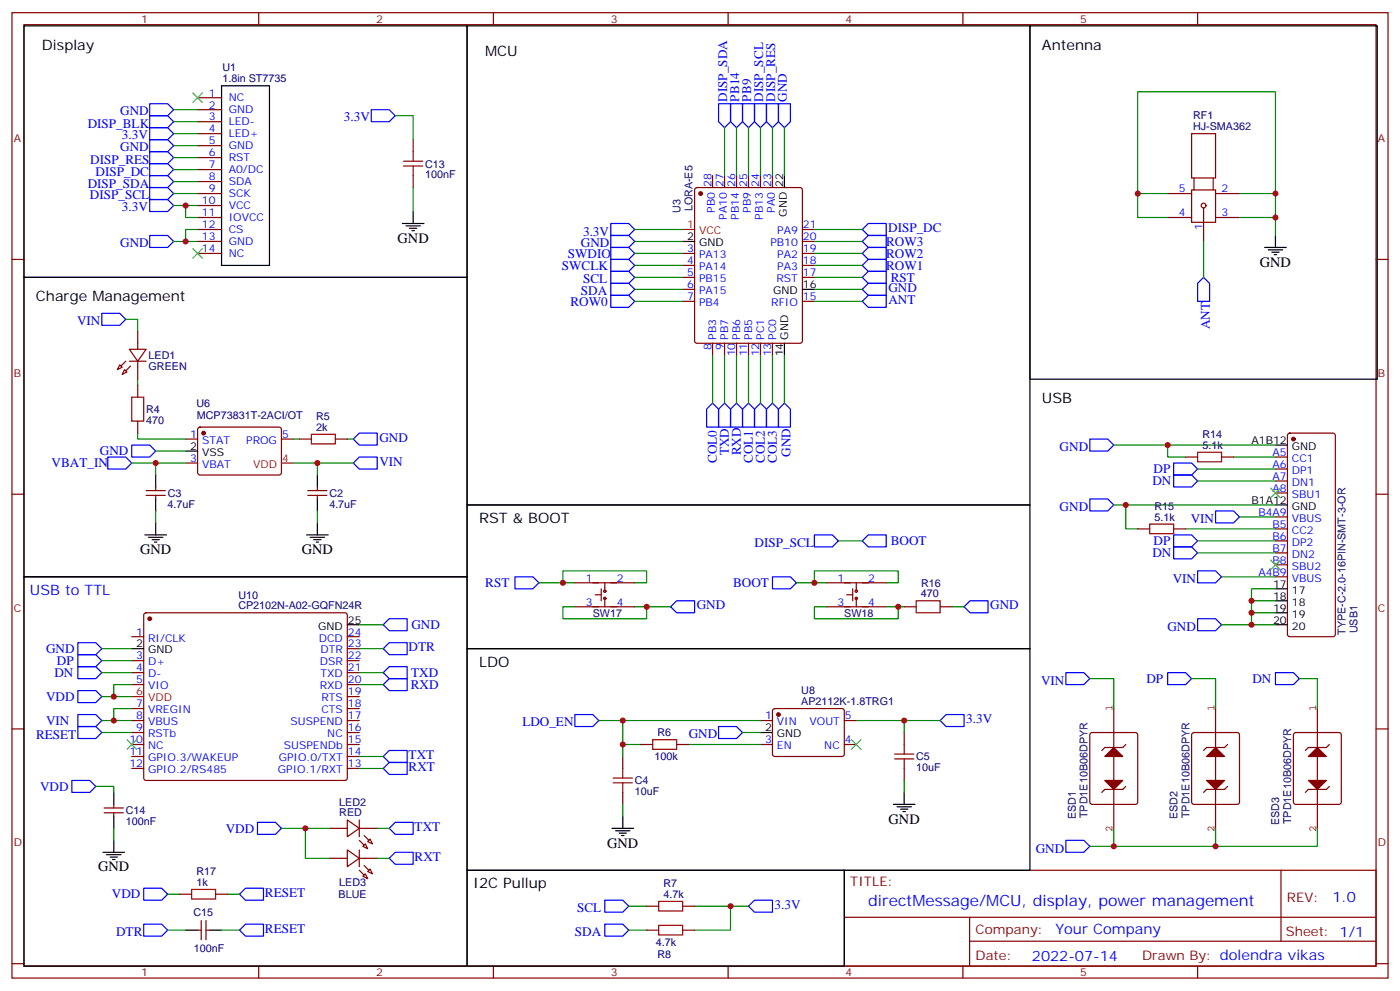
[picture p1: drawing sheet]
<svg xmlns="http://www.w3.org/2000/svg" width="412mm" height="292mm" viewBox="0 0 412 292" stroke-linecap="round" stroke-linejoin="round" font-family="sans-serif">
<g fill="none" stroke="#870000" stroke-width=".35">
<path d="M3.5 3.7h405.4v284.4h-405.4zM7.1 7.3h398.2v277.3h-398.2zM76.2 3.7v3.6M145.3 3.7v3.6M214.5 3.7v3.6M283.6 3.7v3.6M352.8 3.7v3.6M58.2 39.4h7.1M58.2 35.8h7.1M58.2 32.3h7.1M58.2 28.8h7.1M351 39.4h7.1v13h-7.1z"/>
<path d="M58.2 57h7.1M58.2 53.5h7.1M58.2 50h7.1M58.2 46.4h7.1M58.2 42.9h7.1M121.7 41.1v3.6M121.7 51.7v3.5M204.8 55.5l.5-.3h30.4l.5 .3 .2 .5v44.4l-.3 .5-.4 .2h-30.4l-.5-.2-.2-.5v-44.4zM209.9 51.7v3.5M213.4 51.7v3.5M217 51.7v3.5M220.5 51.7v3.5"/>
<path d="M224 51.7v3.5M227.5 51.7v3.5M344 57h7M351 56h7.1v9.5h-7.1zM351.7 52.4v3.6M357.4 52.4v3.6M358.1 57h7M3.5 76.4h3.6M58.2 74.6h7.1M58.2 71.1h7.1M58.2 67.6h7.1M58.2 64.1h7.1"/>
<path d="M58.2 60.5h7.1M201.1 74.6h3.5M201.1 78.2h3.5M236.4 74.6h3.5M236.4 78.2h3.5M236.4 71.1h3.5M236.4 67.6h3.5M344 64.1h7M354.5 61.2v9.9M358.1 64.1h7M405.3 76.4h3.6M40.6 97.6v5.3"/>
<path d="M201.1 81.7h3.5M201.1 85.2h3.5M201.1 88.8h3.5M236.4 81.7h3.5M236.4 88.8h3.5M35.3 107.5l.7 .7-1.4 .7zM36.7 108.9l.7 .7-1.4 .7zM38.1 102.9h4.9l-2.4 3.5zM38.1 106.4h4.9M40.6 106.4v5.3M40.6 113.5v3.5M209.9 101.1v3.5"/>
<path d="M213.4 101.1v3.5M217 101.1v3.5M220.5 101.1v3.5M224 101.1v3.5M227.5 101.1v3.5M40.6 124v3.6M54.7 129.3h3.5M54.7 136.4h3.5M58.4 126l.5-.2 23.6 .1 .4 .6-.1 13-.6 .4-23.6-.1-.4-.6v-12.7zM82.9 129.3h3.5M88.2 129.3h3.5M98.8 129.3h3.5"/>
<path d="M349.2 134.6h3.6M359.8 134.6h3.6M375.7 134.6h3.5M375.7 138.1h3.5M379.5 127.8l.4-.2h12.7l.7 .4v58.8l-.2 .5-.5 .2h-12.7l-.5-.2-.2-.5v-58.5zM3.5 145.6h3.6M43 145.9h5.7M43 144.5h5.7M45.9 143.4v1.1M45.9 145.9v1.1M90.7 145.9h5.6M90.7 144.5h5.6"/>
<path d="M93.5 143.4v1.1M93.5 145.9v1.1M335.1 155.8h3.6M345.7 155.8h3.5M375.7 141.7h3.5M375.7 145.2h3.5M375.7 152.3h3.5M375.7 155.8h3.5M375.7 159.3h3.5M405.3 145.6h3.6M169.3 171.7h17.7M169.3 178.7h17.7"/>
<path d="M175.3 175.2h1.8M177.1 173.4v3.6M178.2 171.7v2.4M178.2 176.2v2.5M243.4 171.7h17.7M243.4 178.7h17.7M249.4 175.2h1.8M251.2 173.4v3.6M252.2 171.7v2.4M252.2 176.2v2.5M266.3 178.7h3.6M276.9 178.7h3.6"/>
<path d="M375.7 162.8h3.5M375.7 166.4h3.5M375.7 169.9h3.5M38.8 187.5h3.5M38.8 194.6h3.5M38.8 198.1h3.5M42.6 180.7l.4-.2h58.6l.5 .2 .2 .5v48l-.2 .5-.5 .2h-58.6l-.5-.3-.2-.4v-48zM102.3 187.5h3.5M102.3 194.6h3.5M102.3 198.1h3.5M102.3 191.1h3.5M3.5 214.7h3.6"/>
<path d="M38.8 212.2h3.5M38.8 219.3h3.5M38.8 201.6h3.5M38.8 208.7h3.5M38.8 215.8h3.5M102.3 212.2h3.5M102.3 219.3h3.5M102.3 201.6h3.5M102.3 208.7h3.5M102.3 215.8h3.5M102.3 205.2h3.5M188.7 219.3h3.6"/>
<path d="M199.3 219.3h3.5M224 212.2h3.5M224 219.3h3.5M227.8 208.9l.4-.2 20.1 .1 .4 .6-.1 13-.6 .4-20-.1-.5-.6v-12.7zM248.7 212.2h3.5M248.7 219.3h3.5M266.3 215.8v3.5M405.3 214.7h3.6M30.7 238h5.6M30.7 239.4h5.6M33.5 236.9v1.1M33.5 239.4v1.1"/>
<path d="M38.8 222.8h3.5M38.8 226.3h3.5M102.3 222.8h3.5M102.3 226.3h3.5M183.4 222.8v3.5M183.4 233.4v3.5M266.3 226.3v3.6M97 244h5.3M97 252.8h5.3M102.3 241.5l3.5 2.5-3.5 2.5zM102.3 250.3l3.5 2.5-3.5 2.5zM105.8 244h5.3"/>
<path d="M105.8 241.5v5M105.8 250.3v5M105.8 252.8h5.3M106.9 249.3l.7-.7 .7 1.4zM106.9 258.1l.7-.7 .7 1.4zM108.3 247.9l.7-.7 .7 1.4zM108.3 256.7l.7-.7 .7 1.4zM248.7 256.3h156.6v28.3h-156.6zM377.3 256.4v20.8M52.9 263.4h3.5M58.2 274h1.1M59.3 271.1v5.7"/>
<path d="M60.7 271.1v5.7M60.7 274h1M63.5 263.4h3.5M190.5 274h3.5M190.5 266.9h3.5M201.1 274h3.5M201.1 266.9h3.5M248.7 270.2h156.5M285.6 277.2h119.6M285.6 270.2v14.1M3.5 283.8h3.6M76.2 284.6v3.5"/>
<path d="M145.3 284.6v3.5M214.5 284.6v3.5M283.6 284.6v3.5M352.8 284.6v3.5M405.3 283.8h3.6"/>
<circle cx="354.5" cy="60.5" r=".71"/>
<circle cx="178.2" cy="174.1" r=".35"/>
<circle cx="178.2" cy="176.2" r=".35"/>
<circle cx="252.2" cy="174.1" r=".35"/>
<circle cx="252.2" cy="176.2" r=".35"/>
</g>
<g fill="#870000" stroke="#870000" stroke-width=".35">
<path d="M37 109.2l1.5-1.4z"/>
<path d="M37 106.4l-1.4 1.4z"/>
<path d="M107.2 246.1l1.5 1.4z"/>
<path d="M105.8 247.5l1.4 1.4z"/>
<path d="M107.2 254.9l1.5 1.4z"/>
<path d="M105.8 256.3l1.4 1.4z"/>
<circle cx="206.4" cy="57" r=".53"/>
<circle cx="60" cy="127.6" r=".53"/>
<circle cx="229.3" cy="210.5" r=".53"/>
<circle cx="381" cy="129.3" r=".53"/>
<circle cx="44.1" cy="182.2" r=".53"/>
</g>
<path d="M201.1 67.6h3.5M82.9 136.4h3.5M38.8 205.2h3.5" fill="none" stroke="#f00" stroke-width=".35"/>
<g fill="none" stroke="#000" stroke-width=".35">
<path d="M7.1 7.6h130.5v74.1h-130.5zM137.6 7.6h165.8v141.1h-165.8zM303.4 7.6h102.3v104.1h-102.3zM65.3 25.3h14.1v52.9h-14.1zM231.1 51.7v3.5M118.5 65.8h6.4M119.6 66.5h4.2M120.6 67.2h2.2M121.4 67.9h.7M121.7 62.3v3.5M201.1 71.1h3.5M372.5 72.9h6.4"/>
<path d="M373.6 73.6h4.2M374.6 74.3h2.2M375.4 75h.7M375.7 69.4v3.5M7.1 81.7h130.5v88.2h-130.5zM236.4 85.2h3.5M231.1 101.1v3.5M45.9 139.9v3.5M54.7 132.9h3.5M93.5 139.9v3.5M375.7 131.1h3.5M42.7 157.6h6.3"/>
<path d="M43.7 158.3h4.3M44.8 159h2.1M45.5 159.7h.7M45.9 147v3.5M45.9 154v3.6M90.3 157.6h6.4M91.4 158.3h4.2M92.4 159h2.1M93.1 159.7h.7M93.5 147v3.5M93.5 154v3.6M137.6 148.7h165.8v42.4h-165.8z"/>
<path d="M375.7 148.7h3.5M7.1 169.9h130.5v114.7h-130.5zM375.7 173.4h3.5M375.7 177h3.5M38.8 191.1h3.5M102.3 184h3.5M137.6 191.1h165.8v65.2h-165.8zM375.7 180.5h3.5M375.7 184h3.5M224 215.8h3.5M33.5 233.4v3.5M263.2 236.9h6.3"/>
<path d="M264.2 237.6h4.3M265.3 238.3h2.1M266 239h.7M266.3 233.4v3.5M30.3 251h6.4M31.4 251.7h4.2M32.5 252.4h2.1M33.2 253.2h.7M33.5 240.5v3.5M33.5 247.5v3.5M137.6 256.3h111.1v28.3h-111.1zM180.3 244h6.3"/>
<path d="M181.3 244.7h4.3M182.4 245.4h2.1M183.1 246.1h.7M183.4 240.5v3.5M54.7 274h3.5M61.7 274h3.6"/>
</g>
<g fill="none" stroke="#00f" stroke-width=".35">
<path d="M44.1 30.6h5.3l1.8 1.7-1.8 1.8h-5.3zM44.1 37.6h5.3l1.8 1.8-1.8 1.7h-5.3zM44.1 34.1h5.3l1.8 1.7-1.8 1.8h-5.3zM109.4 32.3h5.3l1.7 1.8-1.7 1.7h-5.3zM211.7 30.6h3.5v5.2l-1.8 1.8-1.7-1.8zM215.2 30.6h3.5v5.2l-1.7 1.8-1.8-1.8zM218.7 30.6h3.5v5.2l-1.7 1.8-1.8-1.8zM222.2 30.6h3.6v5.2l-1.8 1.8-1.8-1.8zM225.8 30.6h3.5v5.2l-1.8 1.8-1.7-1.8zM229.3 30.6h3.5v5.2l-1.7 1.8-1.8-1.8zM44.1 41.1h5.3l1.8 1.8-1.8 1.8h-5.3zM44.1 58.8h5.3l1.8 1.7-1.8 1.8h-5.3z"/>
<path d="M44.1 51.7h5.3l1.8 1.8-1.8 1.7h-5.3zM44.1 55.2h5.3l1.8 1.8-1.8 1.8h-5.3zM44.1 48.2h5.3l1.8 1.8-1.8 1.7h-5.3zM44.1 44.7h5.3l1.8 1.7-1.8 1.8h-5.3zM44.1 69.4h5.3l1.8 1.7-1.8 1.8h-5.3zM179.9 69.4h5.3l1.8 1.7-1.8 1.8h-5.3zM179.9 65.8h5.3l1.8 1.8-1.8 1.8h-5.3zM179.9 79.9h5.3l1.8 1.8-1.8 1.8h-5.3zM179.9 72.9h5.3l1.8 1.7-1.8 1.8h-5.3zM179.9 76.4h5.3l1.8 1.8-1.8 1.7h-5.3zM254 67.6l1.8-1.8h5.3v3.6h-5.3zM254 78.2l1.8-1.8h5.3v3.5h-5.3z"/>
<path d="M254 74.6l1.8-1.7h5.3v3.5h-5.3zM254 71.1l1.8-1.7h5.3v3.5h-5.3zM30 92.3h5.3l1.7 1.8-1.7 1.7h-5.3zM179.9 83.5h5.3l1.8 1.7-1.8 1.8h-5.3zM179.9 87h5.3l1.8 1.8-1.8 1.7h-5.3zM254 88.8l1.8-1.8h5.3v3.5h-5.3zM254 85.2l1.8-1.7h5.3v3.5h-5.3zM254 81.7l1.8-1.8h5.3v3.6h-5.3zM354.5 81.7l1.8 1.8v5.3h-3.5v-5.3zM209.9 118.7l1.8 1.8v5.3h-3.6v-5.3zM213.4 118.7l1.8 1.8v5.3h-3.5v-5.3zM217 118.7l1.7 1.8v5.3h-3.5v-5.3z"/>
<path d="M220.5 118.7l1.7 1.8v5.3h-3.5v-5.3zM224 118.7l1.8 1.8v5.3h-3.6v-5.3zM227.5 118.7l1.8 1.8v5.3h-3.5v-5.3zM231.1 118.7l1.7 1.8v5.3h-3.5v-5.3zM31.7 134.6h5.3l1.8 1.8-1.8 1.7h-5.3zM38.8 131.1h5.3l1.8 1.8-1.8 1.7h-5.3zM104.1 136.4l1.7-1.8h5.3v3.5h-5.3zM104.1 129.3l1.7-1.7h5.3v3.5h-5.3zM321 129.3h5.3l1.8 1.8-1.8 1.8h-5.3zM345.7 136.4h5.3l1.8 1.7-1.8 1.8h-5.3zM345.7 139.9h5.3l1.8 1.8-1.8 1.7h-5.3zM239.9 157.6h5.3l1.7 1.7-1.7 1.8h-5.3z"/>
<path d="M254 159.3l1.8-1.7h5.3v3.5h-5.3zM321 147h5.3l1.8 1.7-1.8 1.8h-5.3zM345.7 157.6h5.3l1.8 1.7-1.8 1.8h-5.3zM358.1 150.5h5.3l1.7 1.8-1.7 1.7h-5.3zM151.7 169.9h5.3l1.7 1.8-1.7 1.7h-5.3zM197.6 178.7l1.7-1.7h5.3v3.5h-5.3zM227.5 169.9h5.3l1.8 1.8-1.8 1.7h-5.3zM284 178.7l1.8-1.7h5.2v3.5h-5.2zM345.7 161.1h5.3l1.8 1.7-1.8 1.8h-5.3zM352.8 168.1h5.3l1.7 1.8-1.7 1.8h-5.3zM22.9 192.8h5.3l1.8 1.8-1.8 1.8h-5.3zM22.9 196.4h5.3l1.8 1.7-1.8 1.8h-5.3z"/>
<path d="M22.9 189.3h5.3l1.8 1.8-1.8 1.7h-5.3zM112.9 198.1l1.8-1.7h5.2v3.5h-5.2zM112.9 184l1.8-1.8h5.2v3.6h-5.2zM112.9 191.1l1.8-1.8h5.2v3.5h-5.2zM314 198.1h5.3l1.7 1.8-1.7 1.7h-5.3zM344 198.1h5.2l1.8 1.8-1.8 1.7h-5.2zM352.8 182.2h5.3l1.7 1.8-1.7 1.8h-5.3zM375.7 198.1h5.3l1.8 1.8-1.8 1.7h-5.3zM22.9 203.4h5.3l1.8 1.8-1.8 1.7h-5.3zM22.9 210.5h5.3l1.8 1.7-1.8 1.8h-5.3zM22.9 214h5.3l1.8 1.8-1.8 1.7h-5.3zM112.9 201.6l1.8-1.7h5.2v3.5h-5.2z"/>
<path d="M169.3 210.5h5.3l1.8 1.7-1.8 1.8h-5.3zM211.7 214h5.3l1.7 1.8-1.7 1.7h-5.3zM278.7 210.5h5.3v3.5h-5.3l-1.8-1.8zM21.2 229.9h5.3l1.7 1.7-1.7 1.8h-5.3zM112.9 222.8l1.8-1.7h5.2v3.5h-5.2zM112.9 226.3l1.8-1.7h5.2v3.5h-5.2zM75.8 242.2h5.3l1.8 1.8-1.8 1.7h-5.3zM114.7 252.8l1.7-1.8h5.3v3.6h-5.3zM114.7 244l1.7-1.8h5.3v3.5h-5.3zM314 247.5h5.3l1.7 1.8-1.7 1.7h-5.3zM42.3 261.6h5.3l1.8 1.8-1.8 1.7h-5.3zM42.3 272.2h5.3l1.8 1.8-1.8 1.7h-5.3z"/>
<path d="M70.6 263.4l1.7-1.8h5.3v3.5h-5.3zM70.6 274l1.7-1.8h5.3v3.5h-5.3zM178.2 272.2h5.2l1.8 1.8-1.8 1.7h-5.2zM178.2 265.1h5.2l1.8 1.8-1.8 1.8h-5.2zM220.5 266.9l1.7-1.8h5.3v3.6h-5.3z"/>
</g>
<g fill="none" stroke="#008700" stroke-width=".35">
<path d="M51.2 32.3h7M51.2 39.4h7M51.2 35.8h7M116.4 34.1h5.3v7M213.4 37.6v14.1M217 37.6v14.1M220.5 37.6v14.1M224 37.6v14.1M227.5 37.6v14.1M231.1 37.6v14.1M51.2 42.9h7M51.2 57h7"/>
<path d="M51.2 53.5h7M51.2 50h7M51.2 46.4h7M121.7 55.2v7.1M335.1 57v-30h40.6v30M344 57h-8.9v7.1h8.9M365.1 57h10.6v7.1h-10.6M51.2 71.1h7M51.2 60.5h7M54.7 60.5v3.6h3.5M58.2 67.6h-3.5v3.5M187 71.1h14.1"/>
<path d="M187 67.6h14.1M187 74.6h14.1M187 78.2h14.1M239.9 71.1h14.1M239.9 67.6h14.1M239.9 74.6h14.1M239.9 78.2h14.1M354.5 71.1v10.6M375.7 64.1v5.3M37 94.1h3.6v3.5M187 88.8h14.1M187 85.2h14.1"/>
<path d="M187 81.7h14.1M239.9 88.8h14.1M239.9 85.2h14.1M239.9 81.7h14.1M40.6 111.7v1.8M209.9 104.6v14.1M213.4 104.6v14.1M217 104.6v14.1M220.5 104.6v14.1M224 104.6v14.1M227.5 104.6v14.1M231.1 104.6v14.1"/>
<path d="M38.8 136.4h15.9M40.6 127.6v1.7h14.1M45.9 132.9h8.8M45.9 136.4v3.5M86.4 136.4h17.7M86.4 129.3h1.8M93.5 136.4v3.5M102.3 129.3h1.8M328.1 131.1h47.6M344 131.1v3.5h5.2M352.8 138.1h22.9M363.4 134.6h12.3"/>
<path d="M45.9 150.5v3.5M93.5 150.5v3.5M246.9 159.3h7.1M328.1 148.7h47.6M331.6 148.7v7.1h3.5M349.2 155.8h26.5M352.8 141.7h22.9M352.8 159.3h22.9M365.1 152.3h10.6M158.7 171.7h10.6M165.8 171.7v-3.6h24.7v3.6h-3.5M169.3 178.7h-3.5v3.5h24.7v-3.5"/>
<path d="M187 178.7h10.6M234.6 171.7h8.8M239.9 171.7v-3.6h24.7v3.6h-3.5M243.4 178.7h-3.5v3.5h24.7v-3.5M261.1 178.7h5.2M280.5 178.7h3.5M352.8 162.8h22.9M359.8 169.9h15.9M368.7 177v3.5h7M375.7 173.4h-7v3.6h7M30 191.1h8.8M30 194.6h8.8"/>
<path d="M30 198.1h8.8M105.8 184h7.1M105.8 191.1h7.1M105.8 198.1h7.1M321 199.9h7.1v8.8M351 199.9h7.1v8.8M359.8 184h15.9M368.7 180.5v3.5M382.8 199.9h5.3v8.8M30 215.8h8.8M30 212.2h8.8M30 205.2h8.8"/>
<path d="M38.8 201.6h-5.3v3.6M38.8 208.7h-5.3v3.5M105.8 201.6h7.1M176.4 212.2h7M183.4 219.3h5.3M202.8 219.3h21.2M218.7 215.8h5.3M224 212.2h-40.6v10.6M252.2 212.2h24.7M266.3 212.2v3.6M28.2 231.6h5.3v1.8M105.8 222.8h7.1"/>
<path d="M105.8 226.3h7.1M183.4 236.9v3.6M266.3 229.9v3.5M33.5 244v3.5M82.9 244h14.1M90 244v8.8h7M111.1 244h3.6M111.1 252.8h3.6M328.1 244v5.3h-7.1M358.1 244v5.3h-30M388.1 244v5.3h-30M49.4 274h5.3"/>
<path d="M49.4 263.4h3.5M65.3 274h5.3M67 263.4h3.6M185.2 266.9h5.3M185.2 274h5.3M204.6 266.9h15.9M215.2 266.9v7.1h-10.6"/>
</g>
<g fill="none" stroke="#a10000" stroke-width=".35">
<path d="M118.9 48.9h5.6M118.9 47.5h5.6M121.7 44.7v2.8M121.7 48.9v2.8M38.8 117h3.5v7h-3.5zM91.7 127.9h7.1v2.8h-7.1zM352.8 133.2h7v2.8h-7zM338.7 154.4h7v2.8h-7zM269.9 177h7v3.5h-7zM192.3 217.9h7v2.8h-7zM266.3 219.3v2.8M180.6 230.6h5.7"/>
<path d="M180.6 229.2h5.7M183.4 226.3v2.9M183.4 230.6v2.8M263.5 223.5h5.7M263.5 222.1h5.7M266.3 223.5v2.8M56.4 262h7.1v2.8h-7.1zM194 265.5h7.1v2.8h-7.1zM194 272.6h7.1v2.8h-7.1z"/>
</g>
<path d="M56.8 27.4l2.8 2.8M59.6 27.4l-2.8 2.8M56.8 73.2l2.8 2.9M59.6 73.2l-2.8 2.9M374.3 143.8l2.8 2.8M377.1 143.8l-2.8 2.8M374.3 165l2.8 2.8M377.1 165l-2.8 2.8M37.4 217.9l2.8 2.8M40.2 217.9l-2.8 2.8M250.8 217.9l2.8 2.8M253.6 217.9l-2.8 2.8" fill="none" stroke="#3c3" stroke-width=".35"/>
<g fill="none" stroke="#850000" stroke-width=".35">
<path d="M321.3 216l.4-.2h12.7l.7 .4v20l-.4 .7h-13l-.6-.4-.1-20zM328.1 208.7v11.5M331.6 219.3l-.9 .9h-5.3l-.8 .9M351.2 216l.5-.2h12.7l.7 .4v20l-.4 .7h-13l-.6-.4-.1-20zM358.1 208.7v11.5M361.6 219.3l-.9 .9h-5.3l-.9 .9M381.2 216l.5-.2h12.7l.7 .4v20l-.5 .7h-12.9l-.6-.4-.1-20zM388.1 208.7v11.5M391.6 219.3l-.9 .9h-5.3l-.9 .9M328.1 222.8v7.1M328.1 232.5v11.5M331.6 231.6l-.9 .9h-5.3l-.8 .9"/>
<path d="M358.1 222.8v7.1M358.1 232.5v11.5M361.6 231.6l-.9 .9h-5.3l-.9 .9M388.1 222.8v7.1M388.1 232.5v11.5M391.6 231.6l-.9 .9h-5.3l-.9 .9"/>
</g>
<g fill="#850000" stroke="#850000" stroke-width=".35">
<path d="M328.1 220.2l2.6 2.6h-5.3z"/>
<path d="M325.4 229.9h5.3l-2.6 2.6z"/>
<path d="M358.1 220.2l2.6 2.6h-5.3z"/>
<path d="M355.4 229.9h5.3l-2.6 2.6z"/>
<path d="M385.4 222.8l2.7-2.6 2.6 2.6z"/>
<path d="M385.4 229.9h5.3l-2.6 2.6z"/>
</g>
<g fill="#c00">
<circle cx="93.5" cy="136.4" r=".88"/>
<circle cx="45.9" cy="136.4" r=".88"/>
<circle cx="266.3" cy="212.2" r=".88"/>
<circle cx="183.4" cy="212.2" r=".88"/>
<circle cx="183.4" cy="219.3" r=".88"/>
<circle cx="335.1" cy="57" r=".88"/>
<circle cx="375.7" cy="57" r=".88"/>
<circle cx="375.7" cy="64.1" r=".88"/>
<circle cx="215.2" cy="266.9" r=".88"/>
<circle cx="368.7" cy="177" r=".88"/>
<circle cx="368.7" cy="184" r=".88"/>
<circle cx="368.7" cy="180.5" r=".88"/>
<circle cx="344" cy="131.1" r=".88"/>
<circle cx="331.6" cy="148.7" r=".88"/>
<circle cx="165.8" cy="171.7" r=".88"/>
<circle cx="190.5" cy="178.7" r=".88"/>
<circle cx="239.9" cy="171.7" r=".88"/>
<circle cx="264.6" cy="178.7" r=".88"/>
<circle cx="33.5" cy="205.2" r=".88"/>
<circle cx="33.5" cy="212.2" r=".88"/>
<circle cx="90" cy="244" r=".88"/>
<circle cx="54.7" cy="60.5" r=".88"/>
<circle cx="54.7" cy="71.1" r=".88"/>
<circle cx="328.1" cy="249.3" r=".88"/>
<circle cx="358.1" cy="249.3" r=".88"/>
</g>
<text font-size="4.6" fill="#00f" x="255.8" y="266.9">directMessage/MCU, display, power management</text>
<g font-size="4.2">
<text x="12.3" y="14.7">Display</text>
<text x="142.9" y="16.4">MCU</text>
<text x="306.9" y="14.7">Antenna</text>
<text x="117.1" y="71.5">GND</text>
<text x="371.1" y="78.5">GND</text>
<text x="10.6" y="88.8">Charge Management</text>
<text x="306.9" y="118.7">USB</text>
<text x="141.1" y="154">RST &amp; BOOT</text>
<text x="41.3" y="163.2">GND</text>
<text x="88.9" y="163.2">GND</text>
<text x="141.1" y="196.4">LDO</text>
<text x="261.8" y="242.6">GND</text>
<text x="178.9" y="249.6">GND</text>
<text x="28.9" y="256.7">GND</text>
<text x="139.3" y="261.6">I2C Pullup</text>
</g>
<g font-size="4.2" fill="#00f">
<text x="8.8" y="175.2">USB to TTL</text>
<text x="392.5" y="265.6">1.0</text>
<text x="310.9" y="275.2">Your Company</text>
<text x="304" y="283">2022-07-14</text>
</g>
<g font-size="3.9" fill="#00f">
<text x="214.2" y="30" transform="rotate(-90 214.2 30)">DISP_SDA</text>
<text x="217.7" y="29.9" transform="rotate(-90 217.7 29.9)">PB14</text>
<text x="221.2" y="29.9" transform="rotate(-90 221.2 29.9)">PB9</text>
<text x="224.8" y="30" transform="rotate(-90 224.8 30)">DISP_SCL</text>
<text x="228.3" y="30" transform="rotate(-90 228.3 30)">DISP_RES</text>
<text x="231.8" y="29.9" transform="rotate(-90 231.8 29.9)">GND</text>
<text x="35.4" y="34">GND</text>
<text x="101.3" y="35.8">3.3V</text>
<text x="25.8" y="37.6">DISP_BLK</text>
<text x="35.9" y="41.1">3.3V</text>
<text x="35.4" y="44.6">GND</text>
<text x="26.6" y="48.2">DISP_RES</text>
<text x="28.1" y="51.8">DISP_DC</text>
<text x="25.8" y="55.2">DISP_SDA</text>
<text x="26.5" y="58.8">DISP_SCL</text>
<text x="35.9" y="62.2">3.3V</text>
<text x="171.8" y="69.4">3.3V</text>
<text x="261.6" y="68.4">DISP_DC</text>
<text x="35.4" y="72.8">GND</text>
<text x="167.3" y="75.9">SWDIO</text>
<text x="171.1" y="72.9">GND</text>
<text x="261" y="75.9">ROW2</text>
<text x="261" y="72.4">ROW3</text>
<text x="165.5" y="79.4">SWCLK</text>
<text x="171.8" y="83.5">SCL</text>
<text x="261" y="79.4">ROW1</text>
<text x="262.4" y="83">RST</text>
<text x="171.1" y="87">SDA</text>
<text x="261.7" y="89.5">ANT</text>
<text x="261.7" y="86">GND</text>
<text x="22.7" y="95.8">VIN</text>
<text x="168" y="90">ROW0</text>
<text x="356.4" y="97" transform="rotate(-90 356.4 97)">ANT</text>
<text x="111.8" y="130.1">GND</text>
<text x="15.2" y="137.7">VBAT_IN</text>
<text x="29.4" y="134.1">GND</text>
<text x="111.8" y="137.1">VIN</text>
<text x="211.2" y="136.4" transform="rotate(-90 211.2 136.4)">COL0</text>
<text x="214.7" y="134" transform="rotate(-90 214.7 134)">TXD</text>
<text x="218.2" y="134.1" transform="rotate(-90 218.2 134.1)">RXD</text>
<text x="221.7" y="136.4" transform="rotate(-90 221.7 136.4)">COL1</text>
<text x="225.3" y="136.4" transform="rotate(-90 225.3 136.4)">COL2</text>
<text x="228.8" y="136.4" transform="rotate(-90 228.8 136.4)">COL3</text>
<text x="232.8" y="134.6" transform="rotate(-90 232.8 134.6)">GND</text>
<text x="312.1" y="133">GND</text>
<text x="339.5" y="142.9">DN</text>
<text x="339.8" y="139.4">DP</text>
<text x="312.1" y="150.6">GND</text>
<text x="350.8" y="154">VIN</text>
<text x="222.3" y="161.1">DISP_SCL</text>
<text x="262.4" y="160.6">BOOT</text>
<text x="339.8" y="160.6">DP</text>
<text x="339.5" y="164.1">DN</text>
<text x="143" y="172.9">RST</text>
<text x="215.9" y="172.9">BOOT</text>
<text x="345.5" y="171.7">VIN</text>
<text x="205.2" y="179.5">GND</text>
<text x="291.7" y="179.5">GND</text>
<text x="121.2" y="185.3">GND</text>
<text x="343.9" y="185.9">GND</text>
<text x="120.4" y="191.8">DTR</text>
<text x="13.6" y="192.3">GND</text>
<text x="16.7" y="195.9">DP</text>
<text x="16" y="199.4">DN</text>
<text x="121" y="203">RXD</text>
<text x="121.1" y="199.5">TXD</text>
<text x="306.7" y="201.6">VIN</text>
<text x="337.7" y="201.2">DP</text>
<text x="368.9" y="201.2">DN</text>
<text x="13.6" y="206.4">VDD</text>
<text x="13.6" y="213.5">VIN</text>
<text x="153.9" y="214">LDO_EN</text>
<text x="284.6" y="213">3.3V</text>
<text x="10.6" y="217.5">RESET</text>
<text x="202.9" y="217.5">GND</text>
<text x="120.4" y="223.6">TXT</text>
<text x="120.4" y="227.1">RXT</text>
<text x="11.8" y="232.9">VDD</text>
<text x="66.5" y="245.2">VDD</text>
<text x="122.1" y="244.8">TXT</text>
<text x="305.1" y="251.1">GND</text>
<text x="122.1" y="253.6">RXT</text>
<text x="33" y="264.6">VDD</text>
<text x="78" y="264.2">RESET</text>
<text x="170" y="268.7">SCL</text>
<text x="228.2" y="267.7">3.3V</text>
<text x="34.2" y="275.7">DTR</text>
<text x="78" y="274.8">RESET</text>
<text x="169.4" y="275.7">SDA</text>
</g>
<g font-size="3.9" fill="#800">
<text x="250.5" y="260.9">TITLE:</text>
<text x="379.1" y="265.6">REV:</text>
<text x="287.4" y="275.1">Company:</text>
<text x="378.7" y="275.7">Sheet: 1/1</text>
<text x="287.4" y="282.8">Date:</text>
<text x="336.4" y="282.9">Drawn By: dolendra vikas</text>
</g>
<g font-size="3.2" fill="#800">
<text x="41.6" y="6.7">1</text>
<text x="110.8" y="6.7">2</text>
<text x="179.9" y="6.7">3</text>
<text x="249.1" y="6.7">4</text>
<text x="318.2" y="6.7">5</text>
<text x="4.1" y="41.8">A</text>
<text x="405.9" y="41.8">A</text>
<text x="4.1" y="111">B</text>
<text x="405.9" y="111">B</text>
<text x="4.1" y="180.1">C</text>
<text x="405.9" y="180.1">C</text>
<text x="4.1" y="249.3">D</text>
<text x="405.9" y="249.3">D</text>
<text x="41.6" y="287.5">1</text>
<text x="110.8" y="287.5">2</text>
<text x="179.9" y="287.5">3</text>
<text x="249.1" y="287.5">4</text>
<text x="318.2" y="287.5">5</text>
</g>
<g font-size="3.2" fill="#000080">
<text x="65.5" y="21">U1</text>
<text x="65.5" y="24.2">1.8in ST7735</text>
<text x="351.4" y="35.1">RF1</text>
<text x="351.4" y="38.3">HJ-SMA362</text>
<text x="125.2" y="52.5">100nF</text>
<text x="125.2" y="49.5">C13</text>
<text x="200.4" y="62.6" transform="rotate(-90 200.4 62.6)">U3</text>
<text x="204" y="62.3" transform="rotate(-90 204 62.3)">LORA-E5</text>
<text x="43.7" y="105.8">LED1</text>
<text x="43.7" y="109">GREEN</text>
<text x="57.9" y="119.9">U6</text>
<text x="43" y="124.8">470</text>
<text x="43" y="121.7">R4</text>
<text x="58" y="123.4">MCP73831T-2ACI/OT</text>
<text x="93.1" y="123.7">R5</text>
<text x="93.1" y="126.9">2k</text>
<text x="354.2" y="129">R14</text>
<text x="354.2" y="132.2">5.1k</text>
<text x="49.4" y="149.5">4.7uF</text>
<text x="49.4" y="146.3">C3</text>
<text x="97" y="149.5">4.7uF</text>
<text x="97" y="146.3">C2</text>
<text x="340.1" y="153.3">5.1k</text>
<text x="340.1" y="150.1">R15</text>
<text x="271.3" y="172.8">R16</text>
<text x="70.2" y="179.4">CP2102N-A02-GQFN24R</text>
<text x="70.2" y="176.3">U10</text>
<text x="271.3" y="175.9">470</text>
<text x="174.6" y="181.6">SW17</text>
<text x="248.7" y="181.6">SW18</text>
<text x="396.3" y="187" transform="rotate(-90 396.3 187)">TYPE-C-2.0-16PIN-SMT-3-OR</text>
<text x="399.8" y="186.5" transform="rotate(-90 399.8 186.5)">USB1</text>
<text x="236" y="207.6">AP2112K-1.8TRG1</text>
<text x="236" y="204.5">U8</text>
<text x="193.7" y="216.9">R6</text>
<text x="192.8" y="224">100k</text>
<text x="269.9" y="227.1">10uF</text>
<text x="269.9" y="223.9">C5</text>
<text x="187" y="231">C4</text>
<text x="37" y="239.8">C14</text>
<text x="100" y="237.3">LED2</text>
<text x="187" y="234.2">10uF</text>
<text x="37" y="243">100nF</text>
<text x="100" y="240.5">RED</text>
<text x="316.9" y="241.2" transform="rotate(-90 316.9 241.2)">ESD1</text>
<text x="320.4" y="241" transform="rotate(-90 320.4 241)">TPD1E10B06DPYR</text>
<text x="346.9" y="241.2" transform="rotate(-90 346.9 241.2)">ESD2</text>
<text x="350.4" y="241" transform="rotate(-90 350.4 241)">TPD1E10B06DPYR</text>
<text x="376.8" y="243" transform="rotate(-90 376.8 243)">ESD3</text>
<text x="380.4" y="242.7" transform="rotate(-90 380.4 242.7)">TPD1E10B06DPYR</text>
<text x="57.9" y="257.7">R17</text>
<text x="57.9" y="260.9">1k</text>
<text x="100" y="261.1">LED3</text>
<text x="195.5" y="261.3">R7</text>
<text x="57" y="269.8">C15</text>
<text x="99.8" y="264.6">BLUE</text>
<text x="195.4" y="264.4">4.7k</text>
<text x="57.1" y="280.4">100nF</text>
<text x="193.2" y="278.6">4.7k</text>
<text x="193.7" y="282.2">R8</text>
</g>
<g font-size="3.2" fill="#00f">
<text x="61.5" y="28.4">1</text>
<text x="67.4" y="29.8">NC</text>
<text x="61.5" y="35.5">3</text>
<text x="61.5" y="32">2</text>
<text x="67.4" y="33.4">GND</text>
<text x="61.5" y="39">4</text>
<text x="67.4" y="40.4">LED+</text>
<text x="67.4" y="36.9">LED-</text>
<text x="61.5" y="46.1">6</text>
<text x="61.5" y="42.5">5</text>
<text x="67.4" y="44">GND</text>
<text x="67.4" y="47.5">RST</text>
<text x="61.5" y="53.1">8</text>
<text x="61.5" y="49.6">7</text>
<text x="67.4" y="51">A0/DC</text>
<text x="61.5" y="56.7">9</text>
<text x="67.4" y="58.1">SCK</text>
<text x="67.4" y="54.5">SDA</text>
<text x="209.5" y="55.1" transform="rotate(-90 209.5 55.1)">28</text>
<text x="213.1" y="55.1" transform="rotate(-90 213.1 55.1)">27</text>
<text x="216.6" y="55.1" transform="rotate(-90 216.6 55.1)">26</text>
<text x="220.1" y="55.1" transform="rotate(-90 220.1 55.1)">25</text>
<text x="223.7" y="55.1" transform="rotate(-90 223.7 55.1)">24</text>
<text x="227.2" y="55.1" transform="rotate(-90 227.2 55.1)">23</text>
<text x="347.2" y="56.7">5</text>
<text x="359.8" y="56.7">2</text>
<text x="59.5" y="63.7">11</text>
<text x="59.5" y="60.2">10</text>
<text x="67.4" y="61.6">VCC</text>
<text x="67.4" y="65.1">IOVCC</text>
<text x="210.6" y="62.7" transform="rotate(-90 210.6 62.7)">PB0</text>
<text x="214.1" y="64.7" transform="rotate(-90 214.1 64.7)">PA10</text>
<text x="217.7" y="64.7" transform="rotate(-90 217.7 64.7)">PB14</text>
<text x="221.2" y="62.7" transform="rotate(-90 221.2 62.7)">PB9</text>
<text x="224.7" y="64.7" transform="rotate(-90 224.7 64.7)">PB13</text>
<text x="228.2" y="62.6" transform="rotate(-90 228.2 62.6)">PA0</text>
<text x="347.2" y="63.7">4</text>
<text x="359.8" y="63.7">3</text>
<text x="59.5" y="70.8">13</text>
<text x="59.5" y="67.2">12</text>
<text x="67.4" y="68.7">CS</text>
<text x="229" y="69">PA9</text>
<text x="236.5" y="70.8">20</text>
<text x="236.5" y="67.2">21</text>
<text x="354.2" y="67.8" transform="rotate(-90 354.2 67.8)">1</text>
<text x="59.5" y="74.3">14</text>
<text x="67.4" y="72.2">GND</text>
<text x="67.4" y="75.7">NC</text>
<text x="202.4" y="74.3">3</text>
<text x="202.4" y="77.8">4</text>
<text x="205.9" y="76.1">PA13</text>
<text x="226.9" y="72.5">PB10</text>
<text x="229" y="76.1">PA2</text>
<text x="236.5" y="77.8">18</text>
<text x="236.5" y="74.3">19</text>
<text x="202.4" y="81.4">5</text>
<text x="205.9" y="79.6">PA14</text>
<text x="205.9" y="83.1">PB15</text>
<text x="228.7" y="83.1">RST</text>
<text x="229" y="79.6">PA3</text>
<text x="236.5" y="81.4">17</text>
<text x="202.4" y="84.9">6</text>
<text x="202.4" y="88.4">7</text>
<text x="205.9" y="86.6">PA15</text>
<text x="236.5" y="88.4">15</text>
<text x="205.9" y="90.2">PB4</text>
<text x="227.2" y="90.2">RFIO</text>
<text x="211" y="100" transform="rotate(-90 211 100)">PB3</text>
<text x="214.5" y="100" transform="rotate(-90 214.5 100)">PB7</text>
<text x="218" y="100" transform="rotate(-90 218 100)">PB6</text>
<text x="221.5" y="100" transform="rotate(-90 221.5 100)">PB5</text>
<text x="225.1" y="100" transform="rotate(-90 225.1 100)">PC1</text>
<text x="228.6" y="100" transform="rotate(-90 228.6 100)">PC0</text>
<text x="209.5" y="102.9" transform="rotate(-90 209.5 102.9)">8</text>
<text x="213.1" y="102.9" transform="rotate(-90 213.1 102.9)">9</text>
<text x="216.6" y="105" transform="rotate(-90 216.6 105)">10</text>
<text x="220.1" y="105" transform="rotate(-90 220.1 105)">11</text>
<text x="223.7" y="105" transform="rotate(-90 223.7 105)">12</text>
<text x="227.2" y="105" transform="rotate(-90 227.2 105)">13</text>
<text x="56" y="129">1</text>
<text x="59.5" y="130.7">STAT</text>
<text x="72.5" y="130.7">PROG</text>
<text x="83.1" y="129">5</text>
<text x="56" y="136">3</text>
<text x="59.5" y="137.8">VBAT</text>
<text x="374.9" y="134.3">A5</text>
<text x="374.9" y="137.8">A6</text>
<text x="380.5" y="136">CC1</text>
<text x="374.9" y="141.3">A7</text>
<text x="380.5" y="139.6">DP1</text>
<text x="380.5" y="143.1">DN1</text>
<text x="374.9" y="144.9">A8</text>
<text x="380.5" y="146.6">SBU1</text>
<text x="370.7" y="151.9">B4A9</text>
<text x="374.9" y="155.4">B5</text>
<text x="380.5" y="153.7">VBUS</text>
<text x="374.9" y="159">B6</text>
<text x="380.5" y="157.2">CC2</text>
<text x="380.5" y="160.7">DP2</text>
<text x="374.9" y="162.5">B7</text>
<text x="374.9" y="166">B8</text>
<text x="380.5" y="164.3">DN2</text>
<text x="380.5" y="167.8">SBU2</text>
<text x="172.6" y="171.3">1</text>
<text x="181.7" y="171.3">2</text>
<text x="246.7" y="171.3">1</text>
<text x="255.8" y="171.3">2</text>
<text x="370.7" y="169.5">A4B9</text>
<text x="380.5" y="171.3">VBUS</text>
<text x="172.6" y="178.4">3</text>
<text x="181.7" y="178.4">4</text>
<text x="246.7" y="178.4">3</text>
<text x="255.8" y="178.4">4</text>
<text x="40.1" y="187.2">1</text>
<text x="43.6" y="188.9">RI/CLK</text>
<text x="93.9" y="188.9">DCD</text>
<text x="102.5" y="190.7">23</text>
<text x="102.5" y="187.2">24</text>
<text x="40.1" y="194.2">3</text>
<text x="40.1" y="197.8">4</text>
<text x="43.6" y="196">D+</text>
<text x="94.2" y="196">DSR</text>
<text x="94.4" y="192.5">DTR</text>
<text x="102.5" y="197.8">21</text>
<text x="102.5" y="194.2">22</text>
<text x="40.1" y="201.3">5</text>
<text x="43.6" y="199.5">D-</text>
<text x="43.6" y="203.1">VIO</text>
<text x="94.2" y="203.1">RXD</text>
<text x="94.4" y="199.5">TXD</text>
<text x="102.5" y="201.3">20</text>
<text x="40.1" y="208.4">7</text>
<text x="94.7" y="206.6">RTS</text>
<text x="102.5" y="208.4">18</text>
<text x="102.5" y="204.8">19</text>
<text x="40.1" y="211.9">8</text>
<text x="40.1" y="215.4">9</text>
<text x="43.6" y="210.1">VREGIN</text>
<text x="43.6" y="213.6">VBUS</text>
<text x="85.6" y="213.6">SUSPEND</text>
<text x="94.7" y="210.1">CTS</text>
<text x="102.5" y="215.4">16</text>
<text x="102.5" y="211.9">17</text>
<text x="225.3" y="211.9">1</text>
<text x="228.8" y="213.6">VIN</text>
<text x="238.5" y="213.6">VOUT</text>
<text x="248.9" y="211.9">5</text>
<text x="38.1" y="218.9">10</text>
<text x="43.6" y="217.2">RSTb</text>
<text x="43.6" y="220.7">NC</text>
<text x="83.6" y="220.7">SUSPENDb</text>
<text x="96.4" y="217.2">NC</text>
<text x="102.5" y="218.9">15</text>
<text x="225.3" y="218.9">3</text>
<text x="228.8" y="220.7">EN</text>
<text x="242.8" y="220.7">NC</text>
<text x="248.9" y="218.9">4</text>
<text x="38.1" y="222.5">11</text>
<text x="38.1" y="226">12</text>
<text x="43.6" y="224.2">GPIO.3/WAKEUP</text>
<text x="43.6" y="227.8">GPIO.2/RS485</text>
<text x="81.8" y="227.8">GPIO.1/RXT</text>
<text x="82.1" y="224.2">GPIO.0/TXT</text>
<text x="102.5" y="226">13</text>
<text x="102.5" y="222.5">14</text>
</g>
<g font-size="3.2">
<text x="230.7" y="55.1" transform="rotate(-90 230.7 55.1)">22</text>
<text x="231.8" y="63.8" transform="rotate(-90 231.8 63.8)">GND</text>
<text x="202.4" y="70.8">2</text>
<text x="205.9" y="72.5">GND</text>
<text x="227.8" y="86.6">GND</text>
<text x="236.5" y="84.9">16</text>
<text x="232.1" y="100" transform="rotate(-90 232.1 100)">GND</text>
<text x="230.7" y="105" transform="rotate(-90 230.7 105)">14</text>
<text x="368.7" y="130.7">A1B12</text>
<text x="56" y="132.5">2</text>
<text x="59.5" y="134.3">VSS</text>
<text x="380.5" y="132.5">GND</text>
<text x="368.7" y="148.4">B1A12</text>
<text x="380.5" y="150.1">GND</text>
<text x="375" y="173.1">17</text>
<text x="375" y="176.6">18</text>
<text x="380.5" y="174.8">17</text>
<text x="380.5" y="178.4">18</text>
<text x="93.7" y="185.4">GND</text>
<text x="102.5" y="183.7">25</text>
<text x="375" y="180.1">19</text>
<text x="375" y="183.7">20</text>
<text x="380.5" y="181.9">19</text>
<text x="380.5" y="185.4">20</text>
<text x="40.1" y="190.7">2</text>
<text x="43.6" y="192.5">GND</text>
<text x="225.3" y="215.4">2</text>
<text x="228.8" y="217.2">GND</text>
</g>
<g font-size="3.2" fill="#f00">
<text x="202.4" y="67.2">1</text>
<text x="205.9" y="69">VCC</text>
<text x="74.5" y="137.8">VDD</text>
<text x="83.1" y="136">4</text>
<text x="40.1" y="204.8">6</text>
<text x="43.6" y="206.6">VDD</text>
</g>
<g font-size="3.2" fill="#840000">
<text x="327.7" y="209.4" transform="rotate(-90 327.7 209.4)">1</text>
<text x="357.7" y="209.4" transform="rotate(-90 357.7 209.4)">1</text>
<text x="387.7" y="209.4" transform="rotate(-90 387.7 209.4)">1</text>
<text x="327.7" y="245.2" transform="rotate(-90 327.7 245.2)">2</text>
<text x="357.7" y="245.2" transform="rotate(-90 357.7 245.2)">2</text>
<text x="387.7" y="245.2" transform="rotate(-90 387.7 245.2)">2</text>
</g>
</svg>
